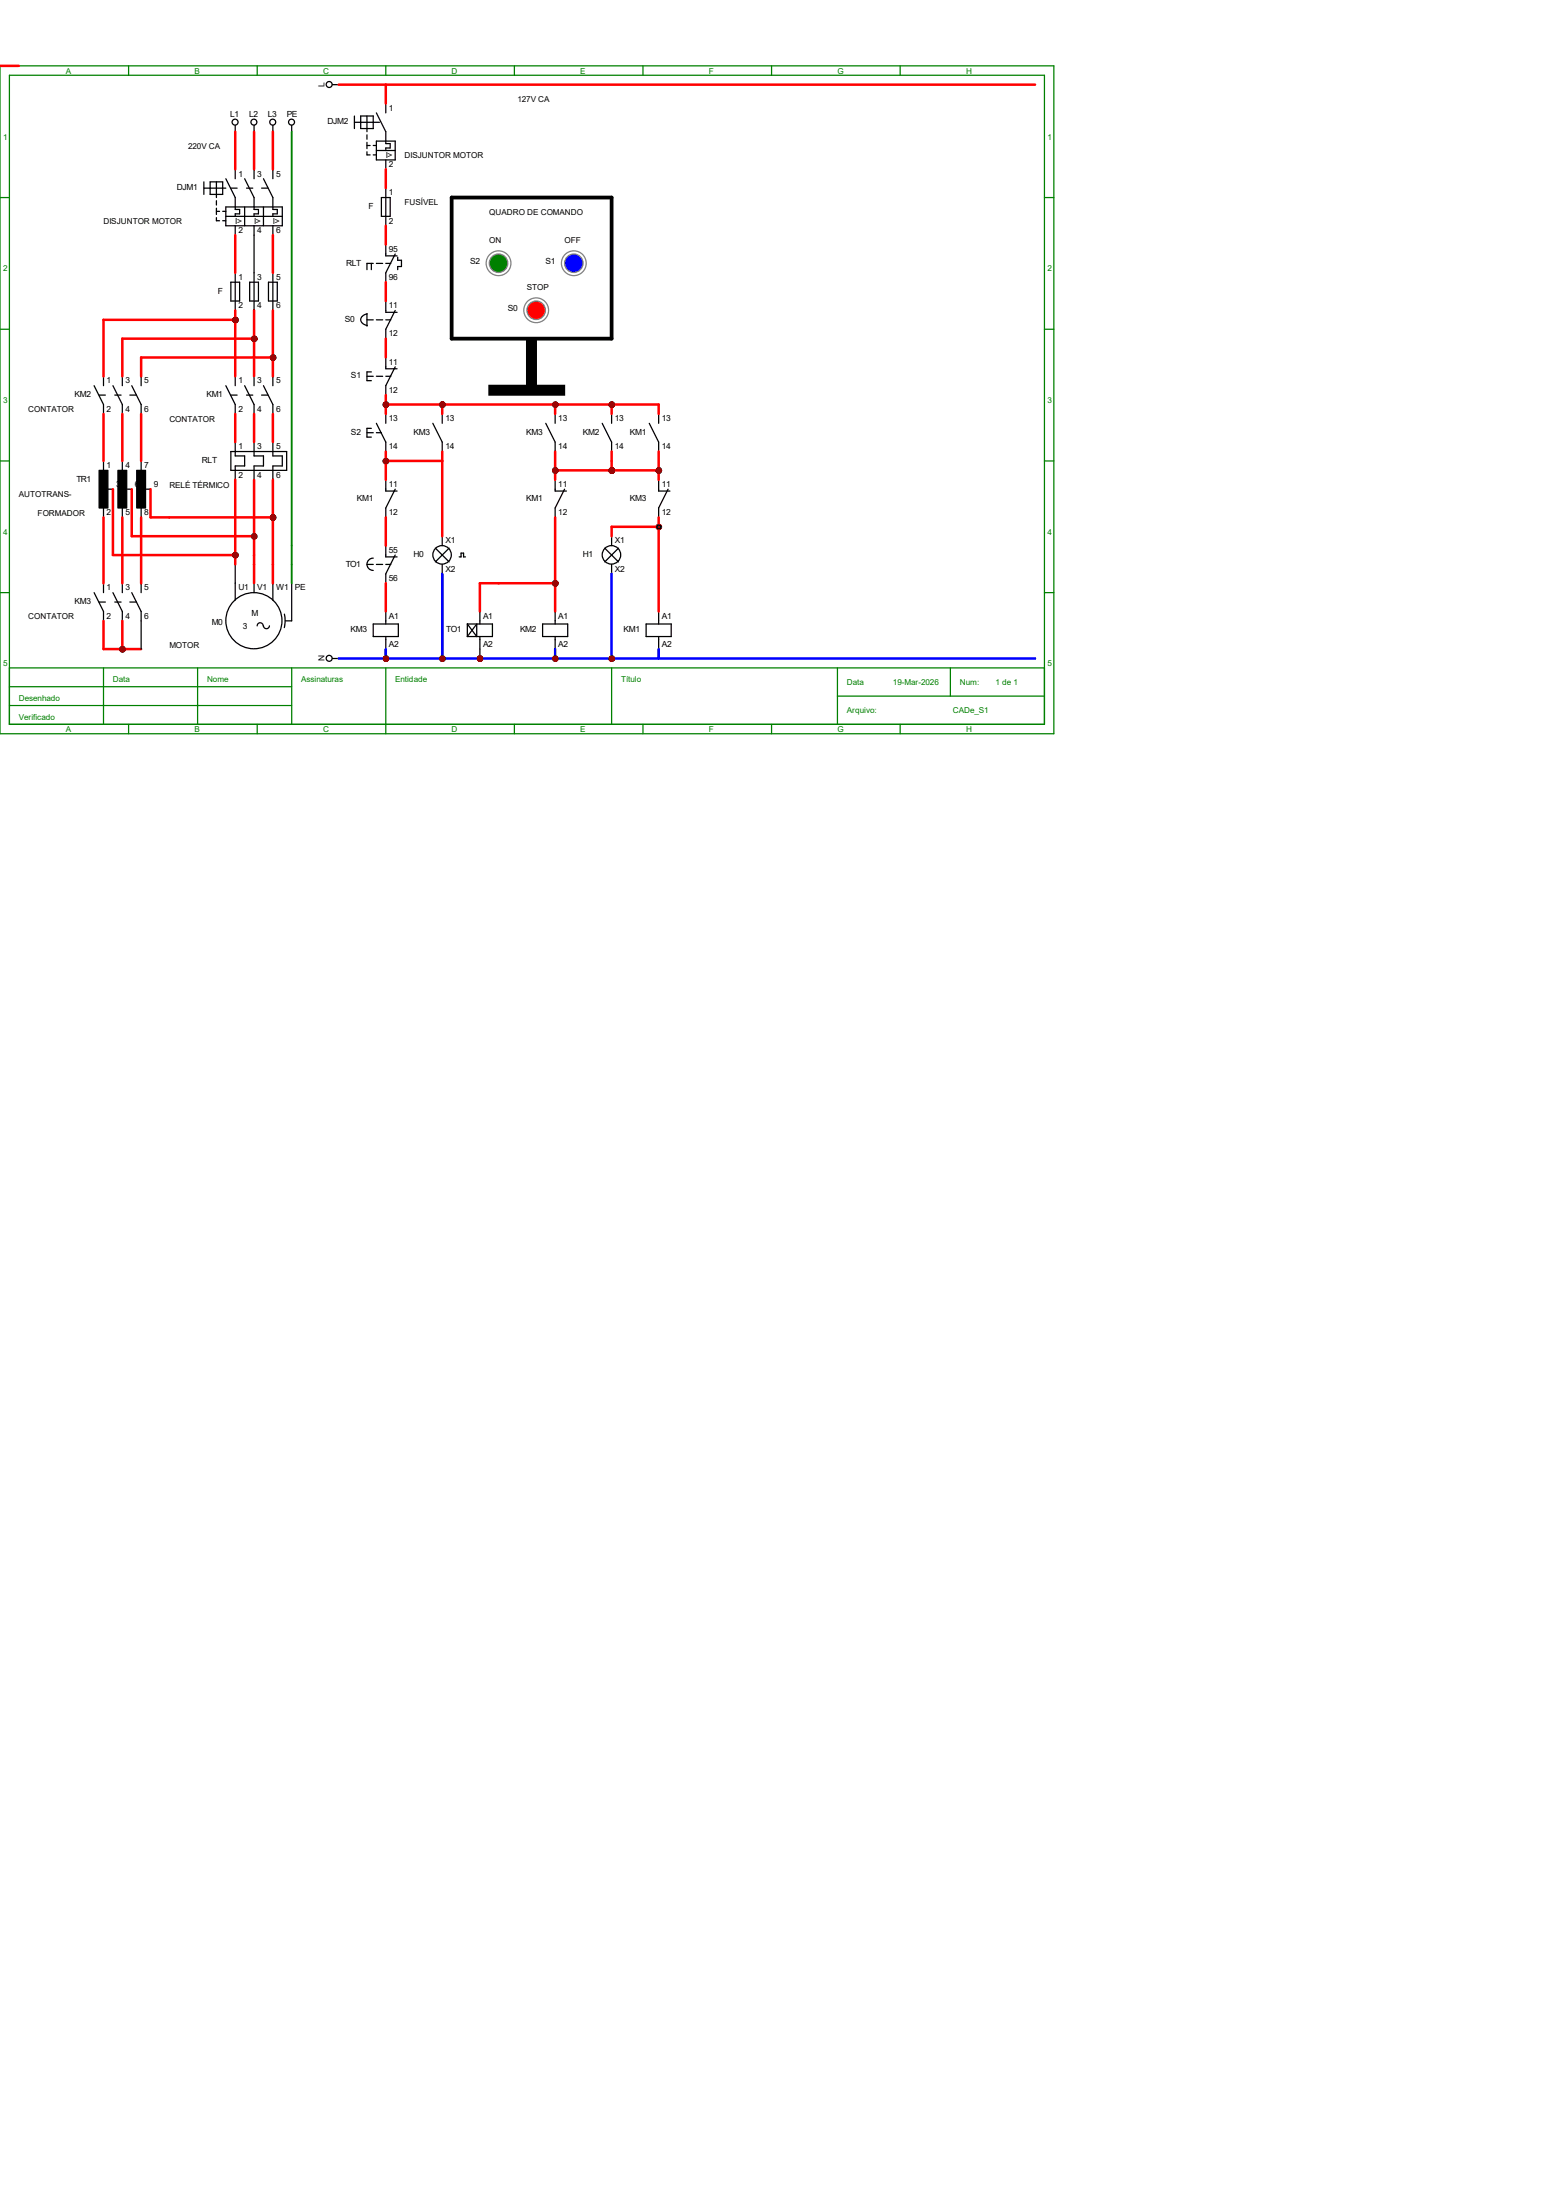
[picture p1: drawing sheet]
<svg xmlns="http://www.w3.org/2000/svg" width="210mm" height="297mm" viewBox="0 0 210 297" stroke-linecap="round" stroke-linejoin="round" font-family="sans-serif">
<g fill="none" stroke="#008000" stroke-width=".17">
<path d="M0 8.9h142.2v90.2h-142.2zM1.3 10.2h139.7v87.6h-139.7zM17.4 8.9v1.3M34.7 8.9v1.3M52.1 8.9v1.3M69.4 8.9v1.3M86.8 8.9v1.3M104.1 8.9v1.3M121.5 8.9v1.3M0 26.7h1.3M141 26.7h1.2M0 44.4h1.3"/>
<path d="M141 44.4h1.2M0 62.2h1.3M141 62.2h1.2M0 80h1.3M1.3 90.2h139.7M1.3 92.7h38.1M1.3 95.2h38.1M14 90.2v7.6M17.4 97.8v1.3M26.7 90.2v7.6M34.7 97.8v1.3M39.4 90.2v7.6"/>
<path d="M52.1 90.2v8.9M69.4 97.8v1.3M82.5 90.2v7.6M86.8 97.8v1.3M104.1 97.8v1.3M113 94h28M113 90.2v7.6M121.5 97.8v1.3M128.3 90.2v3.8M141 80h1.2"/>
</g>
<g fill="none" stroke="#000" stroke-width=".17">
<path d="M27.5 24.6v1.6M27.5 25.4h3M28.4 24.6h1.7v1.6h-1.7zM29.2 24.6v2.1M29.2 27.1v.6M29.2 28.1v.9M29.2 29.4v.4h.4M29.2 28.5h.4M30.1 28.5h.4M30.1 29.8h.4M30.5 24.1l1.2 2.6v1.6h.6v.6h-.6v.3M30.5 27.9h7.6v2.6h-7.6z"/>
<path d="M30.5 29.2h7.6M31.2 38.1h1.1v2.5h-1.1zM31.2 25.4h.8M31.7 22.9v1.2M31.7 30.5v1.2M31.7 36.8v5.1M33 24.1l1.3 2.6v1.6h.6v.6h-.6v.3M33 27.9v2.6M33.3 25.4h.8M33.7 38.1h1.2v2.5h-1.2zM34.3 22.9v1.2M34.3 30.5v1.2"/>
<path d="M34.3 36.8v5.1M35.3 25.4h.9M35.6 24.1l1.2 2.6v1.6h.6v.6h-.6v.3M35.6 27.9v2.6M36.2 38.1h1.2v2.5h-1.2zM36.8 22.9v1.2M36.8 30.5v1.2M36.8 36.8v5.1M12.7 52.1l1.3 2.5v1.3M13.4 53.3h.8M14 50.8v1.3M15.2 52.1l1.3 2.5v1.3"/>
<path d="M15.5 53.3h.8M16.5 50.8v1.3M17.5 53.3h.9M17.8 52.1l1.2 2.5v1.3M19 50.8v1.3M30.5 52.1l1.2 2.5v1.3M31.2 53.3h.8M31.7 50.8v1.3M33 52.1l1.3 2.5v1.3M33.3 53.3h.8M34.3 50.8v1.3M35.3 53.3h.9"/>
<path d="M35.6 52.1l1.2 2.5v1.3M36.8 50.8v1.3M14 62.2v1.3M14 68.6v1.2M14 78.7v1.3M14.6 66h.6M16.5 62.2v1.3M16.5 68.6v1.2M16.5 78.7v1.3M17.1 66h.7M19 62.2v1.3M19 68.6v1.2"/>
<path d="M19 78.7v1.3M19.6 66h.7M31.7 78.7v2.3M34.3 78.7v1.3M36.8 78.7v2.3M39.4 78.7v5.1h-.9M12.7 80l1.3 2.5v1.3M13.4 81.3h.8M15.2 80l1.3 2.5v1.3M15.5 81.3h.8M17.5 81.3h.9M17.8 80l1.2 2.5v1.3"/>
<path d="M35.5 84.5a.4 .4 0 0 0-.4-.4 .4 .4 0 0 0-.4 .4M36.4 84.5a.4 .4 0 0 1-.4 .4 .4 .4 0 0 1-.4-.4M38.4 82.9l.1 .9-.1 .9"/>
<circle cx="34.3" cy="83.8" r="3.8"/>
</g>
<g fill="#000" stroke="#000" stroke-width=".17">
<path d="M13.4 63.5h1.2v5.1h-1.2z" fill-rule="evenodd"/>
<path d="M15.9 63.5h1.2v5.1h-1.2z" fill-rule="evenodd"/>
<path d="M18.5 63.5h1.1v5.1h-1.1z" fill-rule="evenodd"/>
</g>
<g fill="#f00" stroke="#800000" stroke-width=".17">
<circle cx="16.5" cy="87.7" r=".28"/>
<circle cx="31.8" cy="43.2" r=".28"/>
<circle cx="34.3" cy="45.7" r=".28"/>
<circle cx="36.9" cy="48.3" r=".28"/>
</g>
<path d="M31.7 59.7v1.9h1.3v1.3h-1.3v1.9M34.3 59.7v1.9h1.3v1.3h-1.3v1.9M36.8 59.7v1.9h1.3v1.3h-1.3v1.9M31.2 61h7.5v2.5h-7.5z" fill="none" stroke="#000" stroke-width=".17"/>
<g fill="#f00" stroke="#800000" stroke-width=".17">
<circle cx="31.8" cy="75" r=".28"/>
<circle cx="34.3" cy="72.4" r=".28"/>
<circle cx="36.9" cy="69.9" r=".28"/>
</g>
<g fill="none" stroke="#000" stroke-width=".17">
<path d="M47.8 15.7v1.7M47.8 16.5h3.4M48.7 15.7h1.7v1.7h-1.7zM49.5 15.7v2.1M49.5 18.2v.6M49.5 19.2v.9M49.5 19.6h.5M50.4 19.6h.4M50.8 15.2l1.3 2.6v1.6h.6v.6h-.6v.3M50.8 19h2.5v2.6h-2.5zM52.1 14v1.2M49.5 20.5v.4h.5"/>
<path d="M50.1 35.6v.8M50.4 35.6h-.9v.8M50.4 20.9h.4M50.8 20.3h2.5M50.8 35.6h.8M51.5 26.7h1.2v2.5h-1.2zM52.1 21.6v1.3M52.1 25.4v5.1M52.1 33v1.5h1.5M52.1 35.6h.6M53.3 34.3l-1.2 2.5v1.3M53.7 34.7v.4h.5v.9h-.5v.4"/>
<path d="M49.5 42.3v1.7M49.5 43.2h.9M49.5 50.8h.9M49.5 58.4h.9M49.5 42.4a.85 .85 0 0 0-.8 1l.5 .4 .4 .1M50.1 50.2h-.6v1.2h.6M50.1 57.8h-.6v1.2h.6M50.8 57.1l1.3 2.6v1.3M50.8 43.2h.8M50.8 50.8h.8M50.8 58.4h.7M52.1 40.6v1.6h1.5"/>
<path d="M52.1 48.3v1.5h1.5M52.1 55.9v1.2M52.1 43.2h.6M52.1 50.8h.6M53.3 41.9l-1.2 2.5v1.3M53.3 49.5l-1.2 2.6v1.2M58.4 57.1l1.3 2.6v1.3M59.7 55.9v1.2M73.7 57.1l1.2 2.6v1.3M74.9 55.9v1.2M81.3 57.1l1.2 2.6v1.3M82.5 55.9v1.2"/>
<path d="M87.6 57.1l1.3 2.6v1.3M88.9 55.9v1.2M52.1 64.8v1.5h1.5M53.3 66l-1.2 2.6v1.2M74.9 64.8v1.5h1.6M76.2 66l-1.3 2.6v1.2M88.9 64.8v1.5h1.5M90.2 66l-1.3 2.6v1.2M50.4 84.2h3.4v1.7h-3.4zM52.1 82.5v1.7M52.1 85.9v1.7M63.1 84.2h3.4v1.7h-3.4"/>
<path d="M63.1 84.2v1.7M63.1 84.2l1.2 1.7v-1.7l-1.2 1.7M64.8 82.5v1.7M64.8 85.9v1.7M73.2 84.2h3.4v1.7h-3.4zM74.9 82.5v1.7M74.9 85.9v1.7M87.2 84.2h3.4v1.7h-3.4zM88.9 82.5v1.7M88.9 85.9v1.7"/>
</g>
<g fill="#f00" stroke="#800000" stroke-width=".17">
<circle cx="52.1" cy="54.6" r=".28"/>
<circle cx="75" cy="63.5" r=".28"/>
<circle cx="88.9" cy="63.5" r=".28"/>
<circle cx="82.6" cy="54.6" r=".28"/>
<circle cx="82.6" cy="63.5" r=".28"/>
<circle cx="52.1" cy="62.3" r=".28"/>
<circle cx="59.7" cy="54.6" r=".28"/>
<circle cx="75" cy="54.6" r=".28"/>
<circle cx="75" cy="78.8" r=".28"/>
</g>
<g fill="none" stroke="#000" stroke-width=".17">
<path d="M44.9 11.4h.8M49.5 76.2h.9M50.4 75.4a.83 .83 0 0 0-.9 .8 .83 .83 0 0 0 .9 .8M50.8 76.2h.8M52.1 73.7v1.5h1.5M52.1 76.2h.6M53.3 74.9l-1.2 2.6v1.2M44.9 88.9h.8"/>
<circle cx="44.4" cy="11.4" r=".4"/>
<circle cx="44.4" cy="88.9" r=".4"/>
</g>
<g fill="#f00" stroke="#800000" stroke-width=".17">
<circle cx="75" cy="88.9" r=".28"/>
<circle cx="52.1" cy="88.9" r=".28"/>
</g>
<g fill="none" stroke="#000" stroke-width=".17">
<path d="M31.7 16.9v.9M34.3 16.9v.9M36.8 16.9v.9M39.4 16.9v.9"/>
<circle cx="31.7" cy="16.5" r=".4"/>
<circle cx="34.3" cy="16.5" r=".4"/>
<circle cx="36.8" cy="16.5" r=".4"/>
<circle cx="39.3" cy="16.5" r=".4"/>
</g>
<circle cx="67.3" cy="35.5" r="1.67" fill="none" stroke="#808080" stroke-width=".17"/>
<circle cx="67.3" cy="35.5" r="1.25" fill="#008000" stroke="#808080" stroke-width=".17"/>
<circle cx="77.4" cy="35.5" r="1.67" fill="none" stroke="#808080" stroke-width=".17"/>
<circle cx="77.4" cy="35.5" r="1.25" fill="#00f" stroke="#808080" stroke-width=".17"/>
<circle cx="72.4" cy="41.9" r="1.67" fill="none" stroke="#808080" stroke-width=".17"/>
<circle cx="72.4" cy="41.9" r="1.25" fill="#f00" stroke="#808080" stroke-width=".17"/>
<path d="M61 26.7h21.5v19h-21.5z" fill="none" stroke="#000" stroke-width=".51"/>
<g fill="#000" stroke="#000" stroke-width=".25">
<path d="M71.1 45.7h1.2v6.3h-1.2z" fill-rule="evenodd"/>
<path d="M66 52.1h10.2v1.2h-10.2z" fill-rule="evenodd"/>
</g>
<circle cx="64.8" cy="88.9" r=".28" fill="#f00" stroke="#800000" stroke-width=".25"/>
<g fill="none" stroke="#000" stroke-width=".17">
<path d="M58.8 74l1.8 1.9M59.7 72.4v1.3M59.7 76.2v1.3M60.6 74l-1.8 1.9M62 75.2h.2v-.5h.4v.5h.2M81.6 74l1.9 1.9M82.5 72.4v1.3M82.5 76.2v1.3M83.5 74l-1.9 1.9"/>
<circle cx="59.7" cy="74.9" r="1.25"/>
<circle cx="82.5" cy="74.9" r="1.25"/>
</g>
<g fill="#f00" stroke="#800000" stroke-width=".17">
<circle cx="82.6" cy="63.5" r=".28"/>
<circle cx="59.7" cy="88.9" r=".28"/>
<circle cx="82.6" cy="88.9" r=".28"/>
<circle cx="88.9" cy="71.1" r=".28"/>
</g>
<g fill="#f00" stroke="#800000" stroke-width=".34">
<circle cx="16.5" cy="87.7" r=".28"/>
<circle cx="31.8" cy="43.2" r=".28"/>
<circle cx="34.3" cy="45.7" r=".28"/>
<circle cx="36.9" cy="48.3" r=".28"/>
<circle cx="31.8" cy="75" r=".28"/>
<circle cx="34.3" cy="72.4" r=".28"/>
<circle cx="36.9" cy="69.9" r=".28"/>
<circle cx="52.1" cy="54.6" r=".28"/>
<circle cx="75" cy="63.5" r=".28"/>
<circle cx="88.9" cy="63.5" r=".28"/>
<circle cx="82.6" cy="54.6" r=".28"/>
<circle cx="82.6" cy="63.5" r=".28"/>
<circle cx="52.1" cy="62.3" r=".28"/>
<circle cx="59.7" cy="54.6" r=".28"/>
<circle cx="75" cy="78.8" r=".28"/>
<circle cx="75" cy="88.9" r=".28"/>
<circle cx="52.1" cy="88.9" r=".28"/>
<circle cx="64.8" cy="88.9" r=".28"/>
<circle cx="59.7" cy="88.9" r=".28"/>
<circle cx="82.6" cy="88.9" r=".28"/>
<circle cx="88.9" cy="71.1" r=".28"/>
<circle cx="75" cy="54.6" r=".28"/>
</g>
<g fill="#f00" stroke="#000" stroke-width=".17">
<circle cx="75" cy="54.6" r=".28"/>
<circle cx="75" cy="88.9" r=".28"/>
</g>
<circle cx="64.8" cy="88.9" r=".28" fill="#f00" stroke="#800000" stroke-width=".25"/>
<circle cx="34.3" cy="72.4" r=".28" fill="#f00" stroke="#008000" stroke-width=".17"/>
<g fill="none" stroke="#f00" stroke-width=".34">
<path d="M0 8.9h2.5M31.7 17.8v5.1M34.3 17.8v5.1M36.8 17.8v5.1M45.7 11.4h94M52.1 11.4v2.6M31.7 31.7v5.1M36.8 31.7v5.1M52.1 22.9v2.5M52.1 30.5v2.5M52.1 38.1v2.5M14 55.9v6.3"/>
<path d="M16.5 55.9v6.3M19 55.9v6.3M31.7 41.9v8.9M31.7 55.9v3.8M31.7 43.2h-17.7v7.6M34.3 41.9v8.9M34.3 55.9v3.8M34.3 45.7h-17.8v5.1M36.8 41.9v8.9M36.8 55.9v3.8M36.8 48.3h-17.8v2.5M52.1 45.7v2.6"/>
<path d="M52.1 53.3v2.6M52.1 54.6h36.8v1.3M59.7 54.6v1.3M74.9 54.6v1.3M82.5 54.6v1.3M14 69.8v8.9M15.2 66v8.9h16.5M16.5 69.8v8.9M17.8 66v6.4h16.5M19 69.8v8.9M20.3 66v3.8h16.5M31.7 64.8v11.4"/>
<path d="M34.3 64.8v13.9M36.8 64.8v13.9M52.1 61v3.8M52.1 69.8v3.9M52.1 78.7v3.8M52.1 62.2h7.6M59.7 61v11.4M74.9 61v3.8M74.9 69.8v12.7M74.9 63.5h14M74.9 78.7h-10.1v3.8M82.5 61v2.5"/>
<path d="M82.5 71.1h6.4M88.9 61v3.8M88.9 69.8v12.7M14 83.8v3.8h5M16.5 83.8v3.8"/>
</g>
<path d="M34.3 31.7v5.1M31.7 76.2v2.5M19 83.8v3.8M64.8 87.6v1.3" fill="none" stroke="#000" stroke-width=".17"/>
<path d="M39.4 17.8v60.9" fill="none" stroke="#008000" stroke-width=".25"/>
<g fill="#800000" stroke="#800000" stroke-width=".34">
<circle cx="16.5" cy="87.7" r=".28"/>
<circle cx="31.8" cy="43.2" r=".28"/>
<circle cx="34.3" cy="45.7" r=".28"/>
<circle cx="36.9" cy="48.3" r=".28"/>
<circle cx="31.8" cy="75" r=".28"/>
<circle cx="34.3" cy="72.4" r=".28"/>
<circle cx="36.9" cy="69.9" r=".28"/>
<circle cx="52.1" cy="54.6" r=".28"/>
<circle cx="75" cy="63.5" r=".28"/>
<circle cx="88.9" cy="63.5" r=".28"/>
<circle cx="82.6" cy="54.6" r=".28"/>
<circle cx="82.6" cy="63.5" r=".28"/>
<circle cx="52.1" cy="62.3" r=".28"/>
<circle cx="59.7" cy="54.6" r=".28"/>
<circle cx="75" cy="54.6" r=".28"/>
<circle cx="75" cy="78.8" r=".28"/>
<circle cx="75" cy="88.9" r=".28"/>
<circle cx="52.1" cy="88.9" r=".28"/>
<circle cx="64.8" cy="88.9" r=".28"/>
<circle cx="59.7" cy="88.9" r=".28"/>
<circle cx="82.6" cy="88.9" r=".28"/>
</g>
<path d="M59.7 77.5v11.4M82.5 77.5v11.4M45.7 88.9h94M52.1 87.6v1.3M74.9 87.6v1.3M88.9 87.6v1.3" fill="none" stroke="#00f" stroke-width=".34"/>
<circle cx="64.8" cy="88.9" r=".28" fill="#800000" stroke="#800000" stroke-width=".25"/>
<circle cx="88.9" cy="71.1" r=".28" fill="#800000" stroke="#000" stroke-width=".17"/>
<path d="M82.5 71.1v1.3" fill="none" stroke="#f00" stroke-width=".34"/>
<g font-size="1.1" fill="#008000">
<text x="8.9" y="9.9">A</text>
<text x="26.2" y="9.9">B</text>
<text x="43.6" y="9.9">C</text>
<text x="61" y="9.9">D</text>
<text x="78.3" y="9.9">E</text>
<text x="95.7" y="9.9">F</text>
<text x="113" y="9.9">G</text>
<text x="130.4" y="9.9">H</text>
<text x=".4" y="18.8">1</text>
<text x="141.4" y="18.8">1</text>
<text x=".4" y="36.6">2</text>
<text x="141.4" y="36.6">2</text>
<text x=".4" y="54.4">3</text>
<text x="141.4" y="54.4">3</text>
<text x=".4" y="72.2">4</text>
<text x="141.4" y="72.2">4</text>
<text x=".4" y="90">5</text>
<text x="141.4" y="90">5</text>
<text x="2.5" y="94.6">Desenhado</text>
<text x="15.2" y="92.1">Data</text>
<text x="27.9" y="92.1">Nome</text>
<text x="40.6" y="92.1">Assinaturas</text>
<text x="53.3" y="92.1">Entidade</text>
<text x="83.8" y="92.1">Título</text>
<text x="114.3" y="92.5">Data</text>
<text x="120.5" y="92.5">19-Mar-2026</text>
<text x="129.5" y="92.5">Num:</text>
<text x="134.4" y="92.5">1 de 1</text>
<text x="2.5" y="97.2">Verificado</text>
<text x="8.9" y="98.8">A</text>
<text x="26.2" y="98.8">B</text>
<text x="43.6" y="98.8">C</text>
<text x="61" y="98.8">D</text>
<text x="78.3" y="98.8">E</text>
<text x="95.7" y="98.8">F</text>
<text x="113" y="98.8">G</text>
<text x="114.3" y="96.3">Arquivo:</text>
<text x="128.6" y="96.3">CADe_S1</text>
<text x="130.4" y="98.8">H</text>
</g>
<g font-size="1.1">
<text x="43.8" y="11.8" transform="rotate(-90 43.8 11.8)">L</text>
<text x="31.1" y="15.8">L1</text>
<text x="33.6" y="15.8">L2</text>
<text x="36.2" y="15.8">L3</text>
<text x="38.7" y="15.8">PE</text>
<text x="44.2" y="16.8">DJM2</text>
<text x="52.5" y="14.9">1</text>
<text x="69.8" y="13.8">127V CA</text>
<text x="25.4" y="20.1">220V CA</text>
<text x="32.2" y="23.8">1</text>
<text x="34.7" y="23.8">3</text>
<text x="37.3" y="23.8">5</text>
<text x="52.1" y="21.3">I&gt;</text>
<text x="52.5" y="22.6">2</text>
<text x="54.6" y="21.4">DISJUNTOR MOTOR</text>
<text x="23.9" y="25.7">DJM1</text>
<text x="49.7" y="28.2">F</text>
<text x="52.5" y="26.4">1</text>
<text x="54.6" y="27.7">FUSÍVEL</text>
<text x="66" y="29">QUADRO DE COMANDO</text>
<text x="14" y="30.3">DISJUNTOR MOTOR</text>
<text x="31.7" y="30.2">I&gt;</text>
<text x="32.2" y="31.5">2</text>
<text x="34.3" y="30.2">I&gt;</text>
<text x="34.7" y="31.5">4</text>
<text x="36.8" y="30.2">I&gt;</text>
<text x="37.3" y="31.5">6</text>
<text x="46.7" y="35.9">RLT</text>
<text x="52.5" y="30.2">2</text>
<text x="52.5" y="34">95</text>
<text x="63.5" y="35.7">S2</text>
<text x="66" y="32.8">ON</text>
<text x="73.6" y="35.7">S1</text>
<text x="76.2" y="32.8">OFF</text>
<text x="29.4" y="39.7">F</text>
<text x="32.2" y="37.8">1</text>
<text x="32.2" y="41.6">2</text>
<text x="34.7" y="37.8">3</text>
<text x="34.7" y="41.6">4</text>
<text x="37.3" y="37.8">5</text>
<text x="37.3" y="41.6">6</text>
<text x="52.5" y="37.8">96</text>
<text x="52.5" y="41.6">11</text>
<text x="71.1" y="39.2">STOP</text>
<text x="46.5" y="43.5">S0</text>
<text x="52.5" y="45.4">12</text>
<text x="68.5" y="42">S0</text>
<text x="10.1" y="53.6">KM2</text>
<text x="14.4" y="51.8">1</text>
<text x="16.9" y="51.8">3</text>
<text x="19.5" y="51.8">5</text>
<text x="27.9" y="53.6">KM1</text>
<text x="32.2" y="51.8">1</text>
<text x="34.7" y="51.8">3</text>
<text x="37.3" y="51.8">5</text>
<text x="47.4" y="51.1">S1</text>
<text x="52.5" y="49.2">11</text>
<text x="52.5" y="53">12</text>
<text x="3.8" y="55.7">CONTATOR</text>
<text x="14.4" y="55.6">2</text>
<text x="16.9" y="55.6">4</text>
<text x="19.5" y="55.6">6</text>
<text x="22.9" y="56.9">CONTATOR</text>
<text x="32.2" y="55.6">2</text>
<text x="34.7" y="55.6">4</text>
<text x="37.3" y="55.6">6</text>
<text x="47.4" y="58.7">S2</text>
<text x="52.5" y="56.9">13</text>
<text x="55.8" y="58.7">KM3</text>
<text x="60.1" y="56.9">13</text>
<text x="71" y="58.7">KM3</text>
<text x="75.4" y="56.9">13</text>
<text x="78.7" y="58.7">KM2</text>
<text x="83" y="56.9">13</text>
<text x="85" y="58.7">KM1</text>
<text x="89.3" y="56.9">13</text>
<text x="10.3" y="65.1">TR1</text>
<text x="14.4" y="63.2">1</text>
<text x="15.7" y="65.7">3</text>
<text x="16.9" y="63.2">4</text>
<text x="18.2" y="65.7">6</text>
<text x="19.5" y="63.2">7</text>
<text x="20.7" y="65.7">9</text>
<text x="22.9" y="65.8">RELÉ TÉRMICO</text>
<text x="27.3" y="62.5">RLT</text>
<text x="32.2" y="60.7">1</text>
<text x="32.2" y="64.5">2</text>
<text x="34.7" y="60.7">3</text>
<text x="34.7" y="64.5">4</text>
<text x="37.3" y="60.7">5</text>
<text x="37.3" y="64.5">6</text>
<text x="52.5" y="60.7">14</text>
<text x="52.5" y="65.7">11</text>
<text x="60.1" y="60.7">14</text>
<text x="75.4" y="60.7">14</text>
<text x="75.4" y="65.7">11</text>
<text x="83" y="60.7">14</text>
<text x="89.3" y="60.7">14</text>
<text x="89.3" y="65.7">11</text>
<text x="2.5" y="67.1">AUTOTRANS-</text>
<text x="5.1" y="69.6">FORMADOR</text>
<text x="14.4" y="69.6">2</text>
<text x="16.9" y="69.6">5</text>
<text x="19.5" y="69.6">8</text>
<text x="48.2" y="67.6">KM1</text>
<text x="52.5" y="69.6">12</text>
<text x="71" y="67.6">KM1</text>
<text x="75.4" y="69.6">12</text>
<text x="85" y="67.6">KM3</text>
<text x="89.3" y="69.6">12</text>
<text x="46.7" y="76.5">TO1</text>
<text x="52.5" y="74.6">55</text>
<text x="55.8" y="75.2">H0</text>
<text x="60.1" y="73.4">X1</text>
<text x="60.1" y="77.2">X2</text>
<text x="78.7" y="75.2">H1</text>
<text x="83" y="73.4">X1</text>
<text x="83" y="77.2">X2</text>
<text x="3.8" y="83.6">CONTATOR</text>
<text x="10.1" y="81.6">KM3</text>
<text x="14.4" y="79.7">1</text>
<text x="14.4" y="83.5">2</text>
<text x="16.9" y="79.7">3</text>
<text x="16.9" y="83.5">4</text>
<text x="19.5" y="79.7">5</text>
<text x="19.5" y="83.5">6</text>
<text x="32.2" y="79.7">U1</text>
<text x="34" y="83.1">M</text>
<text x="34.7" y="79.7">V1</text>
<text x="37.3" y="79.7">W1</text>
<text x="39.8" y="79.7">PE</text>
<text x="52.5" y="83.5">A1</text>
<text x="52.5" y="78.4">56</text>
<text x="65.2" y="83.5">A1</text>
<text x="75.4" y="83.5">A1</text>
<text x="89.3" y="83.5">A1</text>
<text x="22.9" y="87.4">MOTOR</text>
<text x="28.6" y="84.4">M0</text>
<text x="32.8" y="85">3</text>
<text x="43.8" y="89.2" transform="rotate(-90 43.8 89.2)">N</text>
<text x="47.3" y="85.4">KM3</text>
<text x="52.5" y="87.3">A2</text>
<text x="60.2" y="85.4">TO1</text>
<text x="65.2" y="87.3">A2</text>
<text x="70.2" y="85.4">KM2</text>
<text x="75.4" y="87.3">A2</text>
<text x="84.2" y="85.4">KM1</text>
<text x="89.3" y="87.3">A2</text>
</g>
</svg>
